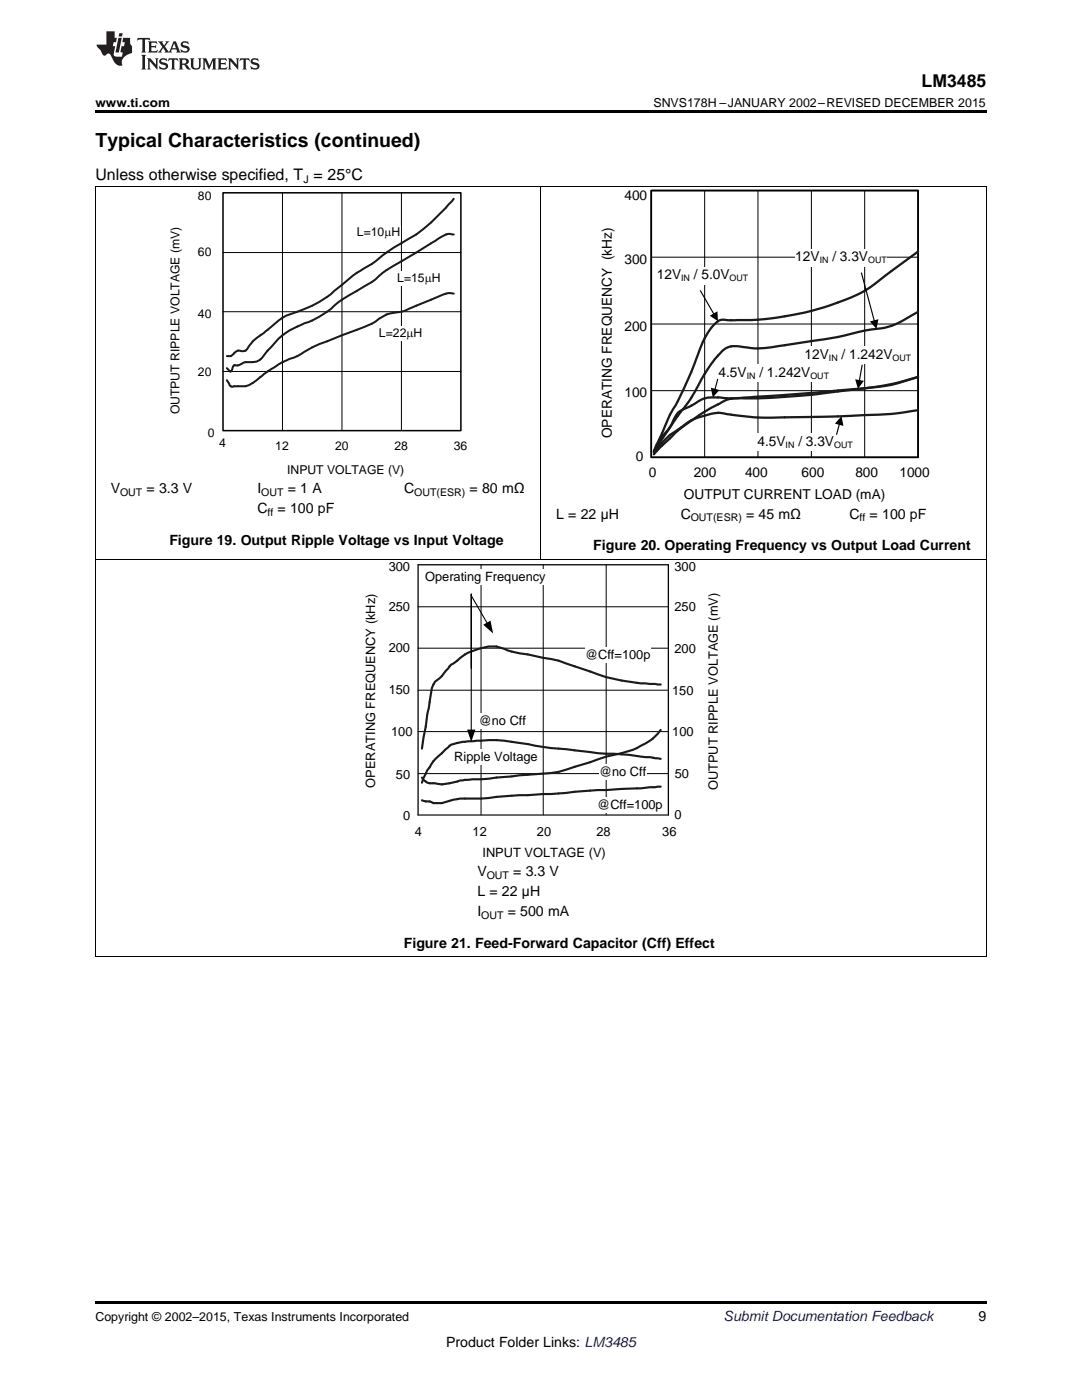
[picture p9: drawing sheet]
<svg xmlns="http://www.w3.org/2000/svg" width="216mm" height="279mm" viewBox="0 0 216 279" stroke-linecap="round" stroke-linejoin="round" font-family="sans-serif">
<path d="M19 259.7h177.8v.5h-177.8z" fill="#000"/>
<path d="M19.1 111.6v79.3M96 112.7v50M108.4 112.7v50M121 112.7v50M196.8 111.6v79.3M83.4 137.7h50M83.4 129.4h50M83.4 121.1h50M83.4 154.4h50M83.4 146h50M19 190.9h177.8" fill="none" stroke="#000" stroke-width=".2"/>
<path d="M83.4 162.7v-50h50v50" fill="none" stroke="#000" stroke-width=".26"/>
<path d="M83.4 162.7h50" fill="none" stroke="#1a1a1a" stroke-width=".26"/>
<path d="M131.8 136.6l-1-.1a34.8 34.8 0 0 1-13.1-2.5l-3-1a20.9 20.9 0 0 0-6.3-1.7l-3.1-.7a13.5 13.5 0 0 1-4.7-1.1 7.1 7.1 0 0 0-5.4 .1 8 8 0 0 0-4 2.3l-1.2 .7-2.3 2.8a4.1 4.1 0 0 0-1.8 3.7l-1.7 10.3M131.8 151.4l-6.2-.7-3.1-.3a44.4 44.4 0 0 1-7.8-.7l-7.8-.9a35.3 35.3 0 0 0-12.6-.9 11 11 0 0 0-4.6 .9l-1.5 1.5a7.8 7.8 0 0 0-2.5 2.8l-.4 .6-1.1 2.5M131.8 157l-3.9 .3a197.6 197.6 0 0 0-18 1.2l-6.3 .2-4.5 .3a32.9 32.9 0 0 1-7.2 .4l-1.4 .2-2.3 .7h-1.7l-.8-.4h-.7l-.8-.2M131.8 145.7a8.7 8.7 0 0 1-3.9 3.1l-1.6 .8-5.3 1.4-6.3 2a16.5 16.5 0 0 1-6.3 1.4l-4.8 .3-6.1 .7-5.6 .3a10.9 10.9 0 0 1-4.6 .7l-.5-.1a2.24 2.24 0 0 1-2.6-1.1" fill="none" stroke="#1a1a1a" stroke-width=".43"/>
<g fill="#fff">
<path d="M116.8 129.2h13v3.1h-13z" fill-rule="evenodd"/>
<path d="M95.5 142.4h9.5v3.1h-9.5z" fill-rule="evenodd"/>
<path d="M119.5 152.5h9.5v3h-9.5z" fill-rule="evenodd"/>
<path d="M119.2 159.2h13.1v3.1h-13.1z" fill-rule="evenodd"/>
<path d="M90.7 149.6h16.6v3.1h-16.6z" fill-rule="evenodd"/>
<path d="M84.8 113.6h24.1v3.1h-24.1z" fill-rule="evenodd"/>
</g>
<path d="M94 118.8l3.3 5.7M94 133.3v-14.7v27.2" fill="none" stroke="#000" stroke-width=".21"/>
<path d="M96.4 124.7l1.5-.8 .5 2.5zM93.2 145.6h1.7l-.9 2.5z" fill="#000"/>
<path d="M19.1 37.2v74.4M107.9 37.2v74.4M140.6 38v53.3M151.2 38v53.3M161.9 38v53.3M172.5 38v53.3M196.8 37.2v74.4M129.9 51.3h53.3M129.9 78h53.3M129.9 64.7h53.3M19 111.6h177.8" fill="none" stroke="#000" stroke-width=".2"/>
<path d="M129.9 38h53.3v53.3h-53.3z" fill="none" stroke="#000" stroke-width=".34"/>
<path d="M129.9 38h53.3v53.3h-53.3z" fill="none" stroke="#000" stroke-width=".27"/>
<path d="M183.2 50.2l-6.7 4.9a26.6 26.6 0 0 1-10.6 5.7 57.9 57.9 0 0 1-22 3 7.3 7.3 0 0 0-3.5 4.1l-.1 .3a90 90 0 0 1-7 15.5l-2.8 6.3M183.2 62.2l-1.3 .8a14.8 14.8 0 0 1-8 2.8l-4 .8a155.9 155.9 0 0 1-16 2.7 20 20 0 0 1-6.8-.2h-.9a3.9 3.9 0 0 0-2.9 1.9 42.9 42.9 0 0 0-5.4 8.4l-3.5 4.8-3.9 6.1M130.5 90.1l.4-.8a14.9 14.9 0 0 1 2.8-4.1l.4-.6a4.5 4.5 0 0 1 3.5-3.4l1-.6a6.4 6.4 0 0 1 5.3-1.2l2.6 .1 15.4-1.1a212.2 212.2 0 0 0 16-1.6l5.3-1.6a68.3 68.3 0 0 1-16 2.9 139.1 139.1 0 0 1-21 1.4l-1 .2a45.4 45.4 0 0 0-9.9 6.2l-3.5 3.3-1.3 1.5M183.2 81.9l-2.7 .4a152 152 0 0 1-15.9 .9l-8 .1a51.8 51.8 0 0 1-10.7-.5l-.8-.1a6 6 0 0 0-3.2-.1l-1.3 .4a13 13 0 0 0-5.6 2.9 15.7 15.7 0 0 0-4.3 4.1l-.2 .3" fill="none" stroke="#1a1a1a" stroke-width=".46"/>
<g fill="#fff">
<path d="M158.7 49.7h18.3v3.4h-18.3z" fill-rule="evenodd"/>
<path d="M143.4 72.7h22v3.5h-22z" fill-rule="evenodd"/>
<path d="M160.5 69.2h21.3v3.4h-21.3z" fill-rule="evenodd"/>
<path d="M151.2 86.6h19v3.4h-19z" fill-rule="evenodd"/>
</g>
<path d="M139.8 58l2.7 4.8M171.9 54.5l2.6 9.6M143.2 75.7l-.6 2.1M172 72.9l-.5 3.2M167.5 84.6l-.6 2.1" fill="none" stroke="#000" stroke-width=".23"/>
<path d="M141.6 63l1.6-.9 .1 2zM141.8 77.4l1.7 .4-1.3 1.5zM170.6 75.7l1.8 .3-1.2 1.6zM173.6 64.2l1.7-.5-.4 1.9zM167.9 83.1l.4 1.9-1.7-.5z" fill="#000"/>
<path d="M131.1 53.3h18.2v3.4h-18.2z" fill-rule="evenodd" fill="#fff"/>
<path d="M44.5 38.5h47.5v47.4h-47.5z" fill="none" stroke="#000" stroke-width=".3"/>
<path d="M56.4 38.5v47.4M68.2 38.5v47.4M80.1 38.5v47.4M44.5 50.4h47.5M44.5 74.1h47.5M44.5 62.2h47.5" fill="none" stroke="#000" stroke-width=".2"/>
<path d="M90.5 39.7a36.3 36.3 0 0 1-11.9 9.7l-2.2 1.5a22.1 22.1 0 0 1-5.2 3.5l-4.5 3.7a23.9 23.9 0 0 1-9.6 4.9 20.8 20.8 0 0 0-4.1 3.2l-1 .7a11.2 11.2 0 0 0-3 3.1l-.4 .1a1.69 1.69 0 0 0-1.9 .4l-.7 .6h-.7M90.5 46.8h-.3a1.91 1.91 0 0 0-1.9 .3l-8.2 5.1a18.7 18.7 0 0 0-5.2 3.6l-3.7 2.3a18.7 18.7 0 0 0-5.2 3.6 19.6 19.6 0 0 1-5.9 3.1 13.2 13.2 0 0 0-6 4.5l-1.1 1.2a3.4 3.4 0 0 1-4 1.8l-.4 .1a1.82 1.82 0 0 1-1.8 .4 1.27 1.27 0 0 0-.5 1.1l-.5 .2-.5-.6M90.5 58.6a2.91 2.91 0 0 0-2.2 .2l-5.2 2.2a11.3 11.3 0 0 1-5.2 1.5l-.8 .3-1.5 .8a11.3 11.3 0 0 1-4.4 2.2l-5.9 2.3a22.4 22.4 0 0 0-6 3 20.8 20.8 0 0 0-7 3.9l-.3 .2a5.9 5.9 0 0 1-5.3 1.9l-.3 .1a.71 .71 0 0 1-.7-.7l-.4-.6" fill="none" stroke="#1a1a1a" stroke-width=".41"/>
<g fill="#fff">
<path d="M71.2 44.9h8.7v3h-8.7z" fill-rule="evenodd"/>
<path d="M79.3 54h8.6v3h-8.6z" fill-rule="evenodd"/>
<path d="M75.6 65h8.7v3h-8.7z" fill-rule="evenodd"/>
</g>
<path d="M19 37.2h177.8" fill="none" stroke="#000" stroke-width=".2"/>
<path d="M19 22h177.8v.5h-177.8z" fill="#000"/>
<g fill="#231f20">
<path d="M27.5 7.6l-.1 .5 .4-.2h.6v.1v2.1l-.2 .4h1l-.3-.4v-2.1l.1-.1h.5l.5 .2-.2-.5zM29.5 8.3l.2 .3v1.5l-.2 .4h1.8l.2-.6a1.04 1.04 0 0 1-1.3 .2v-.7h.6l.3 .2v-.6l-.3 .2h-.6v-.6l.8-.1 .4 .3-.2-.5zM31.5 8.3l.9 1.1-.9 1.1h.8l-.2-.2 .5-.7 .4 .7-.2 .2h1.5l-.1-.2 .1-.4h.9l.1 .4-.2 .2h1l-.3-.3-.7-1.9h-.5l-.9 2-.8-1 .9-1h-.8l.1 .3-.3 .5-.4-.6 .2-.2zM34.7 8.6l.4 1h-.7zM36.3 8.4a.63 .63 0 0 0-.2 .7 .63 .63 0 0 0 .6 .4l.6 .2 .1 .2a.75 .75 0 0 1-.7 .4 .75 .75 0 0 1-.6-.5l.1 .7 .1-.1a1.11 1.11 0 0 0 1.5-.6 1.13 1.13 0 0 0-1.2-.8l-.1-.4a1.04 1.04 0 0 1 1.2 .2l-.2-.5-.1 .1-.5-.2zM28.2 10.9l.2 .4v2.2l-.2 .4h1l-.3-.4v-2.2l.3-.4zM29.3 11.6l.3 .4v1.5l-.3 .4h.8l-.2-.4v-1.3l1.5 1.7v-1.9l.2-.4h-.7l.2 .4v.9l-1.1-1.3zM32 11.8a.62 .62 0 0 0-.2 .7 .62 .62 0 0 0 .6 .4l.6 .1 .1 .3a.76 .76 0 0 1-.7 .3 .76 .76 0 0 1-.6-.4l.1 .7 .1-.1a1.11 1.11 0 0 0 1.5-.6 1.13 1.13 0 0 0-1.2-.8l-.1-.4a1.04 1.04 0 0 1 1.2 .2l-.2-.6-.1 .1-.5-.1zM33.7 11.6l-.2 .6a.61 .61 0 0 1 .8-.3v1.6l-.2 .4h.9l-.2-.4v-1.6a.63 .63 0 0 1 .8 .3l-.2-.6zM35.6 11.6l.3 .4v1.5l-.3 .4h1l-.2-.2v-.8l.5 .2a.76 .76 0 0 0 1.2 .7l-1-1a.58 .58 0 0 0 .6-.5 .58 .58 0 0 0-.5-.6zM36.4 11.9h.1a.45 .45 0 0 1 .5 .1 .45 .45 0 0 1 .1 .5l-.7 .2zM37.9 11.6l.2 .2a2.17 2.17 0 0 0 .3 1.9 .99 .99 0 0 0 1.6-.6v-1.1l.2-.4h-.7l.2 .2a1.92 1.92 0 0 1-.2 1.8 .6 .6 0 0 1-.9-.5v-1.1l.2-.4zM40.4 11.6l.2 .4v1.5l-.2 .4h.7l-.2-.4v-1.4l.8 1.8 .8-1.8v1.4l-.2 .4h.9l-.2-.4v-1.5l.2-.4h-.8l-.6 1.5-.6-1.5zM43.4 11.6l.2 .4v1.5l-.2 .4h1.8l.2-.6a1.04 1.04 0 0 1-1.3 .1v-.6h.5l.4 .2v-.6l-.4 .2h-.5v-.7h.8l.3 .3-.1-.6zM45.5 11.6l.2 .4v1.5l-.2 .4h.7l-.2-.4v-1.3l1.5 1.7v-1.9l.2-.4h-.7l.2 .4v.9l-1.1-1.3zM47.9 11.6l-.1 .6a.61 .61 0 0 1 .8-.3v1.6l-.3 .4h1l-.3-.4 .1-1.6a.63 .63 0 0 1 .7 .3l-.1-.6zM50.2 11.8a.62 .62 0 0 0-.2 .7 .62 .62 0 0 0 .6 .4l.6 .1 .2 .3a.76 .76 0 0 1-.8 .3 .76 .76 0 0 1-.6-.4l.1 .7 .2-.1a1.11 1.11 0 0 0 1.5-.6 1.13 1.13 0 0 0-1.3-.8l-.1-.4a1.04 1.04 0 0 1 1.2 .2l-.1-.6-.2 .1-.5-.1z"/>
<path d="M21.2 6.3v2.6h-1.9l.1 .4 .7 .9a.91 .91 0 0 0 1 .8 .56 .56 0 0 1 .5-.3 .56 .56 0 0 1 .5 .3l.4 .8a1.53 1.53 0 0 0 1.9 1.2 1.54 1.54 0 0 1 1-2.1l.9-.3v-1.4a1.52 1.52 0 0 1-.3-1.6h-1.4l-.2 .8h.5l-.2 .8h-.4l-.2 1v.2l.4 .1-.2 .8a1.93 1.93 0 0 1-1.6-.3l.3-1.8h-.5l.2-.8h.4l.2-.8h-.4v-1.3zM23.6 7.6l-.6 2.9h.7l.6-2.9zM23.8 6.6l-.1 .7h.6l.2-.7z"/>
</g>
<text font-size="3.9" x="19" y="29.3">Typical Characteristics (continued)</text>
<text font-size="3.5" x="183.9" y="17.3">LM3485</text>
<text font-size="3.2" x="19" y="36">Unless otherwise specified, T = 25°C</text>
<g font-size="2.8">
<text x="22.1" y="98.4">V</text>
<text x="29.2" y="98.4">= 3.3 V</text>
<text x="51.4" y="98.4">I</text>
<text x="57.4" y="98.4">= 1 A</text>
<text x="80.6" y="98.4">C</text>
<text x="93.7" y="98.4">= 80 mΩ</text>
<text x="51.4" y="102.4">C</text>
<text x="55.4" y="102.4">= 100 pF</text>
<text x="111" y="103.5">L = 22 µH</text>
<text x="135.8" y="103.5">C</text>
<text x="148.9" y="103.5">= 45 mΩ</text>
<text x="169.5" y="103.5">C</text>
<text x="173.5" y="103.5">= 100 pF</text>
<text x="33.8" y="108.7">Figure 19. Output Ripple Voltage vs Input Voltage</text>
<text x="118.4" y="109.9">Figure 20. Operating Frequency vs Output Load Current</text>
<text x="95.2" y="174.8">V</text>
<text x="95.2" y="178.8">L = 22 µH</text>
<text x="102.4" y="174.8">= 3.3 V</text>
<text x="95.2" y="182.8">I</text>
<text x="101.3" y="182.8">= 500 mA</text>
<text x="80.6" y="189.2">Figure 21. Feed-Forward Capacitor (Cff) Effect</text>
<text x="195.3" y="263.6">9</text>
<text x="89" y="268.9">Product Folder Links: LM3485</text>
</g>
<text font-size="2.8" fill="#0000c8" x="144.4" y="263.6">Submit Documentation Feedback</text>
<g font-size="2.7">
<text x="124.6" y="39.9">400</text>
<text x="124.6" y="52.7">300</text>
<text x="158.7" y="52.2">12V</text>
<text x="166.1" y="52.2">/ 3.3V</text>
<text x="131.1" y="55.7">12V</text>
<text x="138.4" y="55.7">/ 5.0V</text>
<text x="124.6" y="66">200</text>
<text x="160.5" y="71.6">12V</text>
<text x="167.9" y="71.6">/ 1.242V</text>
<text x="143.4" y="75.2">4.5V</text>
<text x="151.5" y="75.2">/ 1.242V</text>
<text x="124.6" y="79.3">100</text>
<text x="122.1" y="87.4" transform="rotate(-90 122.1 87.4)">OPERATING FREQUENCY (kHz)</text>
<text x="151.2" y="89">4.5V</text>
<text x="159.3" y="89">/ 3.3V</text>
<text x="126.9" y="92.1">0</text>
<text x="129.4" y="95.2">0</text>
<text x="138.4" y="95.2">200</text>
<text x="148.7" y="95.2">400</text>
<text x="159.9" y="95.2">600</text>
<text x="170.7" y="95.2">800</text>
<text x="179.5" y="95.2">1000</text>
<text x="136.5" y="99.6">OUTPUT CURRENT LOAD (mA)</text>
</g>
<g font-size="2.6">
<text x="77.6" y="113.9">300</text>
<text x="134.6" y="114">300</text>
<text x="84.8" y="115.9">Operating Frequency</text>
<text x="77.6" y="121.8">250</text>
<text x="134.6" y="122">250</text>
<text x="77.6" y="130.2">200</text>
<text x="116.8" y="131.5">@Cff=100p</text>
<text x="134.6" y="130.3">200</text>
<text x="77.6" y="138.5">150</text>
<text x="134.1" y="138.7">150</text>
<text x="78" y="146.8">100</text>
<text x="95.5" y="144.7">@no Cff</text>
<text x="134.2" y="146.8">100</text>
<text x="79" y="155.5">50</text>
<text x="90.7" y="151.9">Ripple Voltage</text>
<text x="119.5" y="154.8">@no Cff</text>
<text x="134.7" y="155.4">50</text>
<text x="74.8" y="157.2" transform="rotate(-90 74.8 157.2)">OPERATING FREQUENCY (kHz)</text>
<text x="119.2" y="161.5">@Cff=100p</text>
<text x="143.3" y="157.7" transform="rotate(-90 143.3 157.7)">OUTPUT RIPPLE VOLTAGE (mV)</text>
<text x="80.4" y="163.6">0</text>
<text x="82.8" y="166.9">4</text>
<text x="94.3" y="166.9">12</text>
<text x="107.1" y="166.9">20</text>
<text x="119" y="166.9">28</text>
<text x="132.1" y="166.9">36</text>
<text x="134.6" y="163.4">0</text>
<text x="96.3" y="171">INPUT VOLTAGE (V)</text>
</g>
<g font-size="2.5">
<text x="19" y="21.4">www.ti.com</text>
<text x="130.4" y="21.4">SNVS178H –JANUARY 2002–REVISED DECEMBER 2015</text>
<text x="19" y="263.6">Copyright © 2002–2015, Texas Instruments Incorporated</text>
</g>
<g font-size="2.4">
<text x="39.5" y="39.8">80</text>
<text x="71.2" y="47.1">L=10PH</text>
<text x="39.5" y="51.1">60</text>
<text x="79.3" y="56.3">L=15PH</text>
<text x="39.5" y="63.6">40</text>
<text x="75.6" y="67.2">L=22PH</text>
<text x="39.5" y="75.1">20</text>
<text x="35.8" y="82.7" transform="rotate(-90 35.8 82.7)">OUTPUT RIPPLE VOLTAGE (mV)</text>
<text x="41.5" y="87.3">0</text>
<text x="43.7" y="89.3">4</text>
<text x="54.9" y="89.7">12</text>
<text x="66.9" y="89.7">20</text>
<text x="78.7" y="89.7">28</text>
<text x="90.6" y="89.7">36</text>
<text x="57.3" y="94.6">INPUT VOLTAGE (V)</text>
</g>
<g font-size="2.1">
<text x="60.5" y="36.6">J</text>
<text x="24" y="99">OUT</text>
<text x="52.1" y="99">OUT</text>
<text x="82.7" y="99">OUT(ESR)</text>
<text x="53.4" y="102.9">ff</text>
<text x="137.8" y="104.1">OUT(ESR)</text>
<text x="171.5" y="104.1">ff</text>
<text x="97.1" y="175.4">OUT</text>
<text x="96" y="183.4">OUT</text>
</g>
<g font-size="1.8">
<text x="163.6" y="52.5">IN</text>
<text x="173.2" y="52.5">OUT</text>
<text x="135.9" y="56.1">IN</text>
<text x="145.6" y="56.1">OUT</text>
<text x="165.4" y="72">IN</text>
<text x="178.1" y="72">OUT</text>
<text x="149" y="75.6">IN</text>
<text x="161.7" y="75.6">OUT</text>
<text x="156.8" y="89.4">IN</text>
<text x="166.4" y="89.4">OUT</text>
</g>
</svg>
